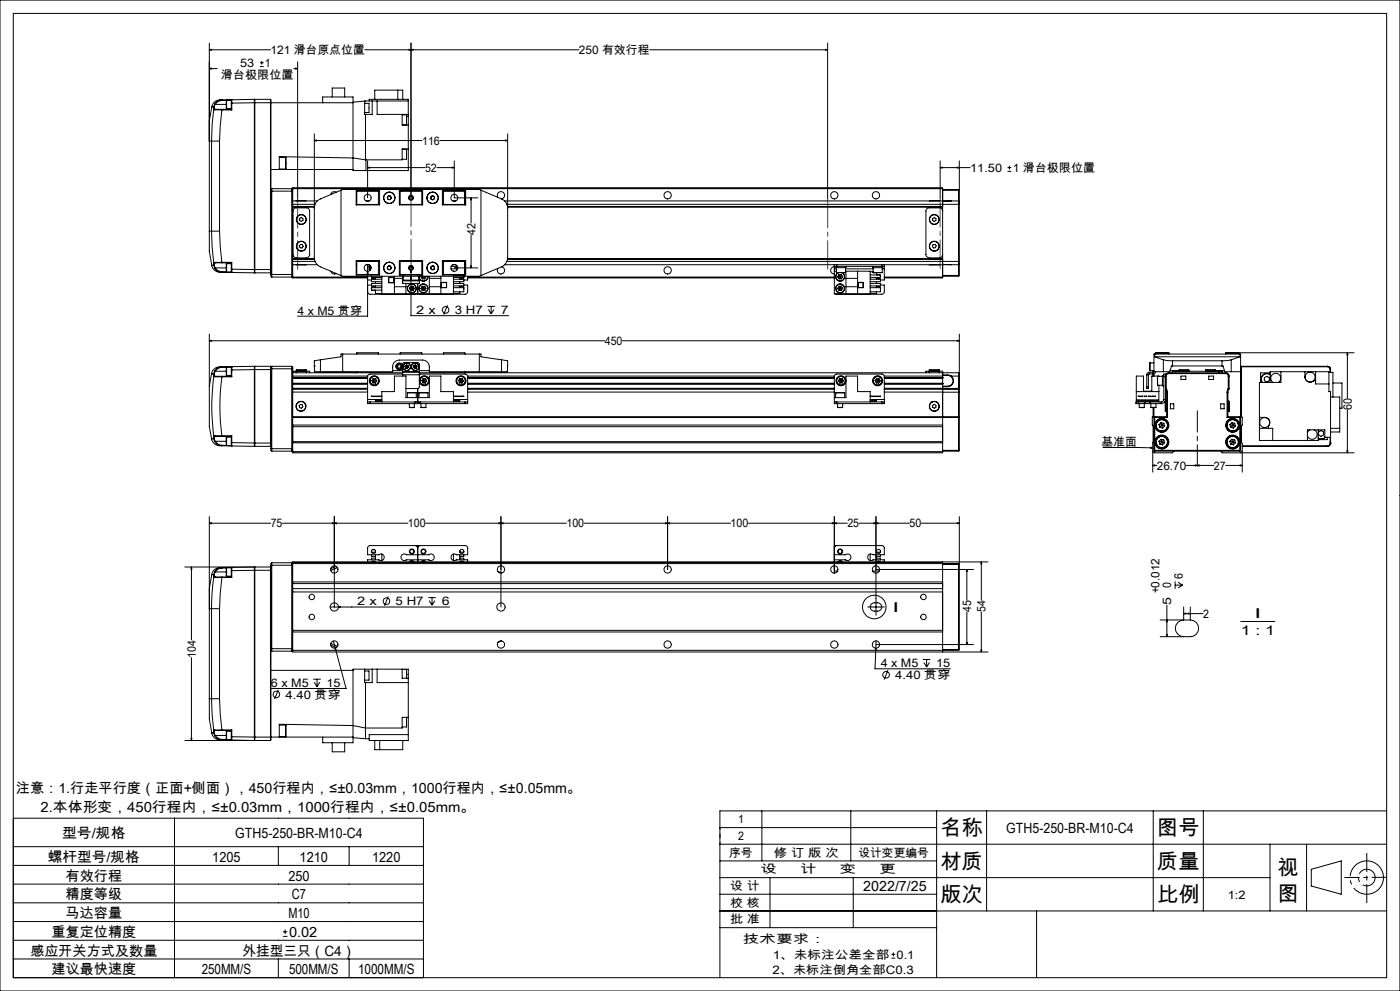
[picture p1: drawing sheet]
<svg xmlns="http://www.w3.org/2000/svg" width="420mm" height="297mm" viewBox="0 0 420 297" stroke-linecap="round" stroke-linejoin="round" font-family="sans-serif">
<g fill="none" stroke="#000" stroke-width=".3">
<path d="M0 0h420v297h-420zM4 4h412v289h-412zM62.8 14.9l.6-.1v.3zM62.8 14.9h18.4M62.8 12.9v56.4M78 19.9h1.1M78 18.8h1.1M78.5 18.2v1.2M89.3 18.6v41.2M122.7 14.8l.6 .1-.6 .2zM123.3 14.9l.6-.1v.3zM123.3 12.9v46.4"/>
<path d="M173.7 14.9h-64.3M194.9 14.9h53.4M247.7 14.8l.6 .1-.6 .2zM248.3 12.9v46.8M62.8 20.6l.6-.2v.3zM62.8 20.6h2.4M63.5 32l-.7 4.3v6h.7M63.5 32l.6 .1M64.1 32.7l-.5 4.6-.1 5M64.1 32.7l.3 .2M64.1 32.1v.6M64.3 32.6l.3 .2"/>
<path d="M64.3 32.6l-.2 .1M64.3 32.1v.5M64.3 32.1h-.2M64.4 32.9h2.2M64.4 31.2l-.3 .9M64.4 31.2l.2 .1M64.6 32.8h2M64.6 32.8l-.2 .1M64.6 31.3l-.3 .8M64.6 31.3h3.3M66.6 29.9h-.3a2.61 2.61 0 0 0-2.8 2.1M66.6 32.9l-.7 9.4"/>
<path d="M66.6 32.8v.1M66.6 29.9l-1.3 .4-.9 .9M66.6 29.9v.2M66.6 30.1l-.9 .2-1.1 1M66.6 32.9h2.9M66.6 32.8h2.8M66.6 30.1h1.3M68 30v2.5M68 30l1.4 .1M68 32.5h1.4M69.4 30.9h.1M69.4 30.1v.8"/>
<path d="M69.4 32.8l.1 .1M69.4 30.9v1.9M69.5 29.9v1M69.5 29.9l6.8-.1v1M69.5 29.9l-.1 .2M69.5 30.9v2M69.5 29.9h-2.9M76.3 30.8v50M76.3 30.8l-6.8 .1M76.3 30.8h29.6M76.4 29.8v52M76.4 29.8l-.1 .1"/>
<path d="M76.4 29.8h4.7M81.1 29.8v52M81.1 29.8l.2 51M88.1 20.6h1.2M88.7 20.4l.6 .2-.6 .1zM96.8 30.8v-1.7h9.1v22h16.6v-13.6M99.7 29.1v-2.7h3.7v2.7M109.4 31h1.3v2.7h-1.3M109.4 30.3l-3.5 .3M109.6 34.3v13.6M110.8 30.3v-.5h11.7v5.1M111.7 30.3v4h-2.3v-4"/>
<path d="M112.4 29.8v-2.8h8.4v2.8M113.1 30.3v4h9.4M119.3 27v2.8M120.6 34.4h1.4v3M120.6 34.3v3.1l1.9 .1M122 34.9h.5M122.5 34.9v2.6M122.5 30.3h-13.1M63.5 42.3h2.4M63.5 42.3v27M65.9 42.3v27M81.3 50.8h24.6"/>
<path d="M81.3 57.3h6.5M81.5 56.5v26.5M81.5 56.5h6M81.5 56.5l-.2 .3M83.8 50.7h1.9M83.8 47.2h1.9M85.7 47.2v3.5M87.5 56.5v26.5M87.5 56.5l.3 .3M87.8 56.5v-.2h195v.2M87.8 56.8v.5M87.8 56.5v.3"/>
<path d="M87.8 57.3v25M87.8 56.5h195M94.3 42.1l.6-.2v.4zM94.3 40.1v37.1a3 3 0 0 0 1.8 2.8l6.2 2.6M94.3 42.1h32.3M100.9 57.6a1.08 1.08 0 0 0-1.7 .7M102.3 57l-6.2 2.6a2.94 2.94 0 0 0-1.8 2.8M102.3 57v25.6M102.3 57l.5-.2h41l.5 .2M106.9 57.1h7v4.3h-7zM109.6 47.9l-3.7-.6-22.1-.3v3.8M109.8 47.9v3.2"/>
<path d="M110.3 50.2l.6-.1v.3zM110.3 50.2h17.2M110.3 48.2v11.1M113.5 57.3v4M113.9 57.3h-6.9v4.1M116.2 59.3l.3 .5M116.5 59.8h.6M116.5 58.8l-.3 .5M116.5 58.8h.6M117.1 58.8l.3 .5M117.4 59.3l-.3 .5M119.8 57.1h7v4.3h-7z"/>
<path d="M119.8 57.3h7M120.1 57.3v4M120.2 57.1l.1 .2M120.6 44.7h1.4v3h-1.4M122.5 44.7h-1.9v3.2h-11M126.5 57.3v4M129.3 59.1v.6M129.3 59.7l.6 .2M129.7 58.7l.5 .2M129.7 58.7l-.4 .4M130.2 58.9l.1 .6M130.3 59.5l-.4 .4"/>
<path d="M131.1 50.2h5.2M131.9 42.1h20.4M132.7 57.3h6.8v4.1M132.7 57.1h7v4.3h-7zM133 57.3v4M135.7 50.1l.6 .1-.6 .2zM136.3 48.2v11.1h7M139.4 57.3v4M141.3 59.3v7.5M141.3 59.3l.2 .6h-.3zM144.3 57l6.2 2.6a2.94 2.94 0 0 1 1.8 2.8M144.3 57v25.6"/>
<path d="M149.4 59.2a1.11 1.11 0 0 1 .4-1.7 1.11 1.11 0 0 1 1.5 .7 1.11 1.11 0 0 1-.8 1.4M151.7 41.9l.6 .2-.6 .2zM152.3 40.1l-.1 37.7-.4 1-.8 .9-6.7 2.9M282 50.2l.6-.1v.3zM282 50.2h9M282 48.2v11.3M282.8 56.5v4.7M282.8 56.8h4.7M282.8 57h4.7M287.2 50.1l.6 .1-.6 .2zM287.5 56.8l.3 .2h-.3M287.5 56.8v.2"/>
<path d="M287.5 57v3.2M287.8 48.2v12.3M302.3 51.4h1.1M302.3 50.2h1.1M302.8 49.7v1.1M62.8 69.3v6l.7 4.2M62.8 69.3h.7M63.5 69.3l.1 4.8 .5 4.8M63.5 69.3h2.4M63.5 79.5a2.6 2.6 0 0 0 3.1 2.1M64.1 78.9l.2 .1M64.1 78.9v.5"/>
<path d="M64.1 79.4l.2 .1M64.1 79.4l.3 1M64.1 79.4l-.6 .1M64.3 79.5l.3 .8M64.3 79v.5M64.4 78.6h2.2M64.4 78.6l-.3 .3M64.4 78.6l.2 .2M64.6 78.8h2M64.6 78.8l-.3 .2M65.9 69.3l.7 9.3M66.6 78.6v.2"/>
<path d="M66.6 78.6h2.9M66.6 78.8h2.8M68 79v2.5M68 79h1.4M69.4 78.8v1.9M69.5 78.6l-.1 .2M69.5 78.6v2.1M87.8 79.3h7.4M87.8 60.2h7.4M87.8 61.2h6.7M87.8 78.3h6.7M87.8 62h6.5"/>
<path d="M87.8 77.5h6.5M87.8 61.9h6.5M87.8 77.7h6.5M88.1 62.7l.6-.4h3.2a.96 .96 0 0 1 1 1v13a1.02 1.02 0 0 1-1 1h-3a1.09 1.09 0 0 1-1-1v-13zM88.8 60.2h3M88.8 79.3h3M89.9 65.5l.4-.3 .5 .2 .1 .6-.4 .4-.6-.3zM90.2 73.2l.5 .1 .2 .6-.3 .4h-.6l-.2-.6zM106.9 78.2h7v4.2h-7zM106.9 79.3h.1M106.9 60.2h.1M106.9 61.2l7 .1"/>
<path d="M106.9 78.3h.1M107 78.2v4.1h6.9M107 78.3h6.9M109.9 79.3h.8M109.9 60.2h.8M110.3 79.2v15.6h-21M110.8 79.8v.4h.5M111.1 79.8h-.8v.8h.6M111.1 79.5v.3M111.1 79.8h.1M113.5 78.3v4M116.5 79.8l-.3 .5"/>
<path d="M117.1 79.8l.3 .5M117.1 79.8h-.6M119.8 78.2h7v4.2h-7zM119.8 61.3h7M119.8 78.3h7M120.1 78.3v4M123.1 79.8h.4M123.3 79.5v15.1h29.3M126.5 78.3v4M129.4 79.9l-.2 .5M130 79.7l.4 .4M130 79.7l-.6 .2"/>
<path d="M132.7 78.2h7v4.2h-7zM132.7 78.3h6.8M133 78.3v4M135.3 79.8h1.9M135.9 79.3h.8M135.9 60.2h.8M136.8 79.8v.4h.5M139.4 78.3v4M139.5 79.8h.2M139.5 78.2v4.1h-6.8M139.5 79.3h.2M139.5 60.2h.2"/>
<path d="M139.5 78.3h.2M139.7 61.2l-7 .1M141.2 79.7h.3l-.2 .6zM141.3 70.4v9.9M150.5 79.9a1.11 1.11 0 0 1 .9 1.5 1.11 1.11 0 0 1-1.6 .6 1.11 1.11 0 0 1-.4-1.6M151.4 79.3h98.9M151.4 60.2h132.9M152.1 61.2h135.4M152.1 78.3h135.4M152.3 62h130.5M152.3 77.5h130.5M152.3 61.9h130.5"/>
<path d="M152.3 77.7h130.5M250.3 79.8h.7M250.3 79.3h.7M250.3 79.8v.8M250.3 79.9a1.09 1.09 0 0 0-1.1 1.1 1.09 1.09 0 0 0 1.1 1.1M250.3 79.3v.5M250.8 79.8v.4h3v-.4M251 79.3v.5M251 79.3h13.5M251 79.8h13.5M261.8 79.8v.4h3v-.4M264.5 79.8h.8"/>
<path d="M264.5 79.3h.8M264.5 79.3v.5M265.3 79.8v.8M265.3 79.3v.5M265.3 79.3h19M278.8 60.2h3M278.8 79.3h3M279.8 65.4l.6-.2 .4 .3-.1 .6-.5 .3-.4-.4zM279.9 73.3l.6-.1 .3 .5-.1 .5-.6 .1-.4-.4zM282.8 78.3v1h1.5M282.8 63.3a.96 .96 0 0 0-1-1h-3a1.02 1.02 0 0 0-1 1v13a1.09 1.09 0 0 0 1 1h3a1.02 1.02 0 0 0 1-1M282.8 78.3v4.7"/>
<path d="M282.8 61.2v17.1M284.3 60.3h-1.5v.9M284.3 79.3h1.1M284.3 60.2h1.1M284.3 60.2v.1M284.3 79.3h.1M285.4 60.2l-1.1 .1M285.4 79.3h2.1M285.4 60.2h2.1M287.5 60.2v1M287.5 60.2l.3 .3M287.5 61.2h.3"/>
<path d="M287.5 78.3h.3M287.5 78.3v1M287.5 61.2v17.1M287.5 79.3v3.2M287.8 60.5v.7M287.8 78.3v.8M287.8 79.1l-.3 .2M287.8 61.2v17.1M287.8 79.1v3.4M64.4 80.4a2.46 2.46 0 0 0 2.2 1.2M64.6 80.3l-.2 .1M64.6 80.3l.5 .6 1.5 .6"/>
<path d="M64.6 80.3h3.3M66.6 81.5v.1M66.6 81.6l2.9 .1M66.6 81.5h1.3M68 81.5h1.4M69.4 80.7h.1M69.4 81.5l.1 .2M69.4 80.7v.8M69.4 81.5h.1M69.5 80.7v1M69.5 80.7l6.8 .1M76.3 80.8v1l-6.8-.1"/>
<path d="M76.3 80.8h5M76.3 81.6l.1 .2M76.4 81.8h4.7M81.3 80.8v1.5M81.3 82.3v.5l.2 .2M81.3 81.6l-.2 .2M81.3 82.3h6.5M81.5 83h6M87.8 83v.3h22.5M87.8 82.3v.5M87.8 82.8v.2M87.8 83h22.5"/>
<path d="M87.8 82.8l-.3 .2M99.2 81.3a1.12 1.12 0 0 0 1.7 .7M102.3 82.6l.5 .2h41l.5-.2M110.3 87.4l.2 .5 .6 .3 13.8-.1M110.3 83.9h1.1M110.3 85.4h1.1M110.3 81.3l.2 .6h-.4zM110.9 80.2v.9M111.4 83h.1M111.4 86.2a.61 .61 0 0 1 .6-.4 .61 .61 0 0 1 .6 .4M111.4 83.1a.61 .61 0 0 0 .6 .5 .61 .61 0 0 0 .6-.5M111.4 82.3v.1"/>
<path d="M111.4 83.1v-.3v.3M111.4 86.2v.8h3.1M111.4 83.1h3.1M111.4 86.2h3.1M111.4 86.3v.3M111.5 83.3h1.1M111.7 87h.7M112.6 83.1v.6M112.6 84.4v.5M112.6 85.7v.5M112.6 87v.9h1.9M114.5 82.8v5.3h21.5v-5.3"/>
<path d="M114.5 83.7h-3.1v.7h3.1M114.5 84.9h-3.1v.8h3.1M116.2 80.3l.3 .5M116.5 80.8h.6M116.6 83.1h1.6v1.6h-1.6zM117.4 80.3l-.3 .5M118.1 83.2v1.5h-1.5M118.3 82.8v5.3M118.3 83.4h2.5M118.3 85.9h3.5M119.8 82.3h7M120.3 82.3l-.1 .1"/>
<path d="M120.8 82.8v.2M120.8 84.2v.7h5v-.7M120.8 82.3v.1M120.8 83v1.2M120.8 84.2h5M120.8 83h.1M120.9 84h.1M120.9 84h2.3M120.9 82.8v1.2M121.3 82.3v.1M121.8 84.9v3.2M122.8 80.2h1"/>
<path d="M122.8 86.4l.4 .7M122.8 86.4h1.5M123.2 85.8h.7M123.2 85.8l-.4 .6M123.2 87.1h.7M123.2 85.8l.3 .6M123.2 84h-2.3M123.2 82.8v1.2M123.2 83h.2M123.3 81l.1 .6h-.2zM123.4 84h1.3M123.4 82.8v1.2"/>
<path d="M123.5 86.4l-.3 .7M123.5 86.4l.4 .7M123.9 85.8l.4 .6M123.9 85.8l-.4 .6M124.3 86.4l-.4 .7M124.7 84h1M125.3 82.3v.1M125.3 84.9v3.2M125.7 84h-1M125.7 82.8v1.2M125.7 83h.1M125.8 82.8v.2"/>
<path d="M125.8 82.3h.1M125.8 83v1.2M126.3 82.9l.4 .7M126.3 82.9h1.5M126.3 86.4h1.5M126.3 86.4l.4 .7M126.4 82.8l-.1 .1M126.6 82.4h.1M126.6 85.8h.8M126.6 85.8l-.3 .6M126.6 85.8l.4 .6M126.7 83.6h.7"/>
<path d="M126.7 87.1h.7M127 82.8v.1M127 82.9l-.3 .7M127 82.9l.4 .7M127 86.4l-.3 .7M127 86.4l.4 .7M127.1 82.8l-.1 .1M127.4 85.8l.4 .6M127.4 85.8l-.4 .6M127.7 82.8l.1 .1M127.8 82.9l-.4 .7M127.8 86.4l-.4 .7"/>
<path d="M128.3 82.8a1.3 1.3 0 0 1-1 1.4 1.3 1.3 0 0 1-1.5-.9M128.4 82.8a1.34 1.34 0 0 1-1 1.5 1.34 1.34 0 0 1-1.6-.9M128.8 82.8v5.3M128.8 83.4h3.5M128.8 85.9h3.5M129.2 80.4l.4 .4M130.2 80.7l-.6 .1M130.4 80.1l-.2 .6M132.3 82.8v5.3M132.4 84.6h1.6v1.6h-1.6zM133.9 84.7h-1.5v1.5h1.5M134.2 91.5l-1.1 2.8"/>
<path d="M135.3 80.6h1.6M136 81.3h.1M136 82.3v.1M136 83.7h3.1v.7h-3.1M136 84.9h3.1v.8h-3.1M136 83.1h3.1M136 86.2h3.1M136.3 80.3h7M136.9 80.2v.9M137.9 82.3v.1M137.9 83.1v.6M137.9 84.4v.5"/>
<path d="M137.9 85.7v.5M137.9 87.5v.4h-1.9M138 83.1a.61 .61 0 0 0 .6 .5 .61 .61 0 0 0 .5-.5M138 86.2a.61 .61 0 0 1 .6-.4 .61 .61 0 0 1 .5 .4M138 83.3h1.1M138.2 82.4h.7M139.1 82.4h.1M139.1 83.1v-.3v.3M139.1 86.3v.3M139.1 85.4h1.2l-.1 2.3-.7 .5-13.8-.1M139.1 86.2v1.3h-3.1M139.1 83h.1"/>
<path d="M139.5 80.2h.2M139.5 81.7h.1M139.6 81.7h-.1M139.6 80.2v1.5M139.6 80.6h.1M140.3 82.8v1.1h-1.2M140.3 83.3h110M140.3 83h110M146.2 91.8h2.3M146.5 92.7l.9 1.4M147.4 91.8v2.3M148.2 92.7l-.8 1.4"/>
<path d="M250.3 80.6v7.5h10.8v-6.8h-7.5M250.3 81.3h.6M250.3 80.6h.6M250.9 81.7h2.7M250.9 80.2v1.5M251.3 82.9h1.5M251.3 86.5l.4 .6M251.3 82.9l.4 .7M251.4 81.7a1.35 1.35 0 0 0-.4 2.1 1.35 1.35 0 0 0 2.1 0 1.35 1.35 0 0 0-.4-2.1M251.5 81.7a1.31 1.31 0 0 0-.5 2 1.31 1.31 0 0 0 2.1 0 1.31 1.31 0 0 0-.5-2M251.6 85.8l-.3 .7M251.6 85.8l.4 .6"/>
<path d="M251.7 83.6h.7M251.7 82.3l-.4 .6M251.7 82.3l.3 .6M252 86.4l-.3 .7M252 86.4l.4 .7M252 82.9l-.3 .7M252 82.9l.4 .7M252.4 85.8h-.8M252.4 85.8l.4 .6M252.4 85.8l-.4 .6M252.4 82.3h-.7M252.4 82.3l.4 .6"/>
<path d="M252.4 82.3l-.4 .6M252.4 87.1h-.7M252.8 86.4l-.4 .7M252.8 86.4l-1.5 .1M252.8 82.9l-.4 .7M253.6 80.2v1.5M253.6 80.6h8.3M253.8 81.3v6.8M253.8 83.4h3.5M253.8 85.9h3.5M257.3 81.3v6.8M257.4 84.6h1.6v1.6h-1.6z"/>
<path d="M257.4 84.7h1.5M257.4 86.2h1.5M261.1 82.4h3v.7M261.1 83.7h3v.7h-3M261.1 84.9h3v.8h-3M261.1 83.1h3M261.1 86.2h3M261.1 81.4h.8M261.9 81.7h.1M261.9 81.7h2.8M261.9 80.2v1.5M262 81.7h.1"/>
<path d="M262.9 85.7l.1 .5a.61 .61 0 0 1 .5-.4 .61 .61 0 0 1 .6 .4M262.9 81.7v.7M262.9 84.4v.5M262.9 87.5v.4h-1.8M263 83.3h1.1M263.2 82.4h.7M264.1 83.1a.61 .61 0 0 1-.6 .5 .61 .61 0 0 1-.5-.5l-.1 .6M264.1 82.8v.3M264.1 86.3v.3M264.1 85.4h1.2v2.2l-.3 .4-.5 .2-13.9-.1M264.1 86.2v1.3h-3M264.1 83h.1"/>
<path d="M264.7 81.7h-2.7M264.7 80.2v1.5M264.7 80.6h.6M265.3 80.6v3.3h-1.2M265.3 83h17.5M282.8 83v.3h-17.5M282.8 82.8h4.7M282.8 82.5h4.7M287.5 82.5h.3M287.5 82.5v.3M287.8 82.5l-.3 .3M62.8 115.8v12l.7 3.7"/>
<path d="M62.8 102.1l.6-.1v.3zM62.8 100.1v15.7M62.8 102.1h118.6M63.5 112h.1M63.5 112l.6 .1M63.5 112l-.7 3.8M64.1 112.7a69.4 69.4 0 0 0 0 18.2M64.1 112.7l.3 .2M64.1 112.1v.6M64.3 112.5l.3 .3M64.3 112.5l-.2 .2M64.3 112.1v.4"/>
<path d="M64.3 112.1h-.2M64.4 112.9h2.2M64.4 111.2l-.3 .9M64.4 111.2l.2 .1M64.6 112.8h2M64.6 112.8l-.2 .1M64.6 111.3l-.3 .8M64.6 111.3h3.3M65.9 110a2.53 2.53 0 0 0-2.4 2M65.9 110h.7M66.6 112.9a65.7 65.7 0 0 0 0 17.7M66.6 112.8v.1"/>
<path d="M66.6 110a2.36 2.36 0 0 0-2.2 1.2M66.6 110v.1M66.6 110.1l-.9 .1-1.1 1.1M66.6 112.9h2.9M66.6 112.8h2.8M67.9 110.1l.1 2.4M67.9 110.1h-1.3M68 110l-.1 .1M68 110v2.5M68 110h1.4M68 112.5h1.4M69.4 110.9h.1"/>
<path d="M69.4 112.8l.1 .1M69.4 110v.9M69.4 110.9v1.9M69.4 110h.1M69.5 109.9l6.8-.1v1M69.5 109.9v1M69.5 109.9l-.1 .1M69.5 110.9v2M69.5 109.9l-2.9 .1M76.3 110.8l-6.8 .1M76.3 110.8v22M76.3 110.8h5"/>
<path d="M76.4 109.8v24M76.4 109.8h4.7M76.4 109.8l-.1 .1M81.1 109.8v24M81.1 109.8l.2 .2M81.3 110v.5M81.3 110.5h6.5M81.3 110.5v24M81.5 109.8v25.4M81.5 109.8h6M81.5 109.8l-.2 .2M87.5 109.8v25.4"/>
<path d="M87.5 109.8l.3 .2v.5M87.8 112.7h22.5M87.8 111.7h33M87.8 116.4h22.5M87.8 117.5h22.5M87.8 110.5v14.4M87.8 113.2h22.5M87.8 115h22.5M87.8 113.4h22.5M87.8 114.9h22.5M87.8 113.1h22.5M87.8 115.1h22.5"/>
<path d="M87.8 116.7h22.5M87.9 111.7v-.4h5v.4M88.9 110.9h3M88.9 110.9v.8M89 111.3h2.8M91.9 110.9v.8M94.3 109.7l.1 1.7h1.7M94.3 109.7h.1M96.1 111.4h21.7a3.2 3.2 0 0 1 .6-2.9l1.4-.6h7a2.05 2.05 0 0 1 2 2v1.5h21.7M96.1 107.8l-1.8 .3v1.6M96.1 107.8l6.2-.9v-.8h42v.8l6.2 .9M96.1 107.8v3.6"/>
<path d="M96.8 111.7h9.1M102.8 106.1v5.3M107 106.1v-.4h6.5v.4M107 111.7h-.6M107 111.4v.3M110.3 119.7v.8M110.3 119.7h4.2M111.5 114l.4 .8M111.5 114l1.5 .2M111.9 114.8h.7M112 113.4l.7 .1M112 113.4l-.5 .6"/>
<path d="M112 113.4l.6 1.4M112.7 113.5l.3 .7M112.7 113.5l-.8 1.3M113 114.2l-.4 .6M114.5 119.8h-1.9v.4h1.9M114.5 118.7h-3.1l3.1 .1M117.8 111.1h3M120.1 106.1v-.4h6.4v.4M120.8 111.6v.7M120.8 111.3v.3M120.8 111.3v-2.2l.4-.4 4.4 .1 .2 .4v2.1M120.8 112.1l-10.2 .2-.3 .6v6.8"/>
<path d="M120.8 111.6h5M120.8 112.3h5M120.8 112.3v.4M120.8 111.3h5M121.5 109.7l.1 .6M121.5 109.7l.5 .2M121.6 110.3l.5 .2M121.8 116.4h3.5M121.9 109.4l-.4 .3M121.9 109.4l.6 .1M121.9 109.4l.2 1.1M122 109.9l.6 .2"/>
<path d="M122 109.9l-.4 .4M122.2 117.7h2.7M122.2 117.7v1.5M122.5 109.5l.1 .6M122.5 109.5l-.5 .4M122.6 110.1l-.5 .4M124 110.1l.4 .4M124.1 109.5l-.1 .6M124.1 109.5l.4 .4M124.5 109.9l-.5 .2M124.5 109.9l.5 .4M124.6 109.4l.5 .3"/>
<path d="M124.6 109.4l-.5 .1M124.6 109.4l-.2 1.1M124.9 117.7v1.5M125 110.3l-.6 .2M125.1 109.7l-.1 .6M125.1 109.7l-.6 .2M125.3 116.4v4.6M125.7 117.7h2.7M125.7 117.7v1.5M125.8 111.6v.7M125.8 112.3v3.7l-.5 .4M125.8 111.3v.3"/>
<path d="M125.8 112.2h14l.5 .7v6.8M125.8 111.7h161.7M125.8 111.1h3M126.5 114l.4 .8M126.5 114l1.5 .2M126.9 114.8h.7M127 113.4l.7 .1M127 113.4l-.5 .6M127 113.4l.6 1.4M127.7 113.5l.3 .7M127.7 113.5l-.8 1.3M128 114.2l-.4 .6"/>
<path d="M128.4 117.7v1.5M133 106.1v-.4h6.4l.1 .4M136 119.8h1.9v.4h-1.9M136 118.7h3.1l-3.1 .1M136 119.7h4.3M137.5 114l.4 .8M137.5 114l1.5 .2M137.9 114.8h.7M138 113.4l.7 .1M138 113.4l-.5 .6M138 113.4l.6 1.4M138.7 113.5l.3 .7"/>
<path d="M138.7 113.5l-.8 1.3M139 114.2l-.4 .6M139.5 111.4v.3M140.3 112.7h110M140.3 119.7v.8M140.3 116.4h110M140.3 117.5h110M140.3 113.2h110M140.3 115h110M140.3 113.4h110M140.3 114.9h110M140.3 113.1h110"/>
<path d="M140.3 115.1h110M140.3 116.7h110M143.8 106.1v5.3M150.5 107.8l1.8 .3-.1 3.3h-1.7M150.5 107.8v3.6M186.7 102.1h101.1M250.3 119.2h3.5v-6.5h3.5v4.7h3.8v3.1M250.7 117.7h2.7M250.7 117.7h.1M250.7 117.7v1.5M251.5 114.2l.5 .6M251.9 113.5l-.4 .7"/>
<path d="M251.9 113.5l.4 .6M252.3 114.1l-.3 .7M252.3 114.1l.4 .7M252.6 113.4l-.7 .1M252.6 113.4l.4 .7M252.6 113.4l-.3 .7M252.7 114.8h-.7M253 114.1l-.3 .7M253 114.1l-1.5 .1M253.4 117.7v1.5M261.1 119.8h1.8v.4h-1.8M261.1 118.7h3l-3 .1"/>
<path d="M261.1 119.7h4.2M262.5 114.1l.4 .7M262.5 114.1l1.6 .1M262.9 114.8h.7M262.9 113.4l.8 .1M262.9 113.4l-.4 .7M262.9 113.4l.7 1.4M263.7 113.5l.4 .7M263.7 113.5l-.8 1.3M264.1 114.2l-.5 .6M265.3 119.7v-7l-.3-.4-14-.2-.4 .2-.3 .4v8.3h.7M265.3 119.7v.8"/>
<path d="M265.3 112.7h17.5M265.3 116.4h22.2M265.3 117.5h22.2M265.3 113.2h17.5M265.3 115h17.5M265.3 113.4h17.5M265.3 114.9h17.5M265.3 113.1h17.5M265.3 115.1h17.5M265.3 116.7h17.5M277.8 111.7v-.4h5v.4M278.8 110.9h3"/>
<path d="M278.8 110.9v.8M278.9 111.3h2.8M281.8 110.9v.8M282.8 111.7v.7h1.5M282.8 116.4v.3M282.8 116.7v.8M282.8 117.5v18.2h-195v-10.6M282.8 111.7v1M282.8 113.1v.1M282.8 115v.1M282.8 113.2h.1M282.8 115h.1"/>
<path d="M282.8 112.5h1.5M282.8 112.7v.4M282.8 113.2v1.8M282.8 115.1v1.3M282.8 116.7h4.7M282.8 115.9h1.5M282.8 115.7h1.5M284.3 112.4l1.1 .3M284.3 112.5a1.62 1.62 0 0 1 1.6 1.6 1.62 1.62 0 0 1-1.6 1.6M284.3 112.4v.1M284.3 115.7v.2M285.4 112.7a1.79 1.79 0 0 1 .6 2 1.79 1.79 0 0 1-1.7 1.2"/>
<path d="M285.4 112.7h2.1M287.2 102l.6 .1-.6 .2zM287.5 111.7v1M287.5 111.7l.3 .2v.8h-.3M287.5 116.4v.3M287.5 116.4h.3M287.5 116.7v.8M287.5 117.5h.3M287.5 112.7v3.7M287.5 117.5v7.4M287.8 116.6l-.3 .1M287.8 116.4v.2"/>
<path d="M287.8 116.6v.9M287.8 117.5v17.5M287.8 100.1v16.3M340.9 117.4h6.8M341 119.8h6.5v.4h-6.5zM341.5 118.7l1.3 .1zM343.3 118.7l.7 .1zM344 116v.4h.5v-.4M344 112.3h.5M344 116h.5M344 112.3v3.7M344.5 118.7l.8 .1z"/>
<path d="M344.5 112.3v3.7M344.8 112.1l-.3 .2M344.8 111.6l-.6 .2-.2 .5M344.8 111.6v.5M344.9 108.8l.1 2.3M344.9 108.8h.1M345 108.8h-.1M345 108.8v2.3M345 111.1h1.2M345 108.8h1.2M345.8 118.7l.8 .1zM345.9 111.1v1.6"/>
<path d="M346.2 111.3l-.3 .3h-1.1M346.2 112v.7M346.4 106.9h25.6M346.4 106.9l2.6 .9M346.4 106.1v.8M346.7 111.4l-.5 .6-1.4 .1M346.7 106.1v-.4h4v.4M346.7 105.9h4M347.3 112.8h.1M347.2 115.4h.1M347.2 112.8v2.6M347.3 112.8h1.4"/>
<path d="M347.3 115.5h1.4M347.7 112.8l-2.2-.1v4.5h-2.5v-4.5h-2.1v7.8M347.7 115.5v5M349 107.8l2.8 .3M349 111.4h-2.8v-5.3h26v18.8M349 107.8v3.6M349.1 112.6h-.4v3h.4M349.1 119.7l-.2 .6-.5 .2M349.1 119.7h.5M349.1 112.9h.5M349.1 112.9v6.8M349.6 112.7v-.6h-.5v.8"/>
<path d="M349.6 119.7a1.26 1.26 0 0 1-1.2 1.3M349.6 112.7h.3M349.6 112.7v7M349.7 116.7l.3 .8M349.9 116.4h-.3l.1 .3M349.9 116.4v.2M349.9 112.7v3.7M349.9 116.6l-.2 .1M349.9 116.6l.3 .9M350 117.5h.2M350 117.5v7.4M350.2 117.5v7.6"/>
<path d="M350.6 111.7v.3M350.6 111.7a.96 .96 0 0 0-1 1M350.6 112l-.5 .2-.2 .5M350.6 111.7h17.1M350.6 112h17.1M351 111.1h2.7M351.8 109.7h-.4l-.5 1.7h-1.9M351.8 108.1h14.8M351.8 109.7h14.8M351.8 108.1v1.6M352.7 111.3h-1v.4M352.7 111.3h13"/>
<path d="M352.7 111.3v.4M353.7 110.9h3M353.7 111.2l.1 .1M353.7 111.2h3M353.7 110.9v.3M354.3 112.7h1.4v1h-1.4zM356.7 111.2l-.1 .1M356.7 110.9v.3M361.7 110.9h3M361.7 111.2v.1M361.7 111.2h3M361.7 110.9v.3"/>
<path d="M362.6 112.7h1.5v1h-1.5zM364.7 111.2l-.1 .1M364.7 111.1h2.6M364.7 110.9v.3M365.7 111.3h1v.4M365.7 111.3v.4M366.6 109.7h.3l.5 1.7h2M366.6 108.1v1.6M367.7 105.9h4M367.7 111.7v.3M367.7 111.7a.96 .96 0 0 1 1 1M367.7 112l.6 .2 .2 .5"/>
<path d="M368.1 117.5h.3M368.1 117.5v7.6M368.4 117.5v7.4M368.4 116.6l-.3 .9M368.4 116.6l.3 .1M368.5 116.4l-.1 .2M368.5 116.4h.2M368.5 112.7h.2M368.5 112.7v3.7M368.7 116.7l-.3 .8M368.7 116.4v.3M368.7 112.7v3.7"/>
<path d="M369.4 107.8l-2.8 .3M369.4 111.4h2.8M369.4 107.8v3.6M371.7 105.7v.4M372 106.9l-2.6 .9M372 106.1v.8M372.2 109.8h26M372.2 110.5h.2M372.4 110.5v14.4M379.3 113.2l.7-.4 .8 .4v.9l-.8 .4-.7-.4zM381 112.2a1.74 1.74 0 0 0-2.2 .2 1.74 1.74 0 0 0-.2 2.2M381 112.3a1.65 1.65 0 0 0-2.1 .2 1.65 1.65 0 0 0-.2 2.1"/>
<path d="M381 114.6v-3.2h17.7v6h.5v15.4M381 111.8h-2.8v2.8M381.9 114.6a1.5 1.5 0 0 1-.3-2.2 1.5 1.5 0 0 1 2.2 0 1.5 1.5 0 0 1-.3 2.2M384.3 111.4v3.2h-6.5v17.4h17.7v-3.2M391.5 111.4v1.6a1.56 1.56 0 0 0 .9 1.4 1.56 1.56 0 0 0 1.7-.3h.6M394.7 111.4v3.7h4M398.2 109.8a.96 .96 0 0 1 1 1M398.2 109.9a.84 .84 0 0 1 .8 .9M398.2 109.9l-26 .1 .2 .5M398.2 109.8v.1M398.7 111.6h1.2v7.4M399 110.8h.2"/>
<path d="M399 110.8v.8M399.2 110.8v.8M399.2 119h2.7v10.5h-2.7M399.9 114.8h2.7v7.5h-.7M404.2 105.7v13.7M404.2 105.7l.2 .6h-.3zM406.2 105.7h-38.5v.4M63.5 131.5a2.52 2.52 0 0 0 2.4 2.1M63.5 131.5h.1M64.1 130.9l.2 .1M64.1 130.9v.5M64.1 131.4l.2 .1"/>
<path d="M64.1 131.4l.3 1M64.1 131.4l-.6 .1M64.3 131.5l.3 .8M64.3 131v.5M64.4 130.6h2.2M64.4 130.6l-.3 .3M64.4 130.6l.2 .2M64.4 132.4a2.46 2.46 0 0 0 2.2 1.2M64.6 130.8h2M64.6 130.8l-.3 .2M64.6 132.3l-.2 .1M64.6 132.3l1.2 1 .8 .2"/>
<path d="M64.6 132.3h3.3M65.9 133.6h.7M66.6 130.6v.2M66.6 133.5v.1M66.6 130.6h2.9M66.6 130.8h2.8M66.6 133.6l2.9 .1M66.6 133.5h1.3M68 131v2.5M68 131h1.4M68 133.5h1.4M69.4 132.6h.1"/>
<path d="M69.4 132.6v.9M69.4 133.5l.1 .2M69.4 130.8v1.8M69.4 133.5h.1M69.5 132.6v1.1M69.5 130.6l-.1 .2M69.5 130.6v2M69.5 132.6l6.8 .2M76.3 132.8v1l-6.8-.1M76.3 132.8h5M76.3 133.6l.1 .2M76.4 133.8h4.7"/>
<path d="M81.3 134.5v.5l.2 .2M81.3 133.6l-.2 .2M81.3 134.5h6.5M81.5 135.2h6M87.8 124.9v.2M87.8 125.1h199.7M87.8 124.9h199.7M87.8 127.4h195M87.8 127.9h195M87.8 132.7h195M87.8 135.4h195M87.8 132.4h195"/>
<path d="M87.8 135l-.3 .2M89.7 121.6l.4-.4 .6 .2 .1 .5-.4 .4-.5-.1zM110.3 120.5h.8M110.3 120.5v.5h.8M111.1 120.5h13.4M111.1 121h13.4M111.1 120.5v.5M114.5 120.5v-3.1h3.8v-4.7h3.5v6.5h7v-6.5h3.5v4.7h3.7v3.1M122.8 122.1h1.5M122.8 121v1.1M124.3 121v1.1M124.5 120.5h1.5"/>
<path d="M124.5 121h.8M124.5 120.5v.5M125.3 121h.7M126 120.5h13.5M126 120.5v.5M126 121h13.5M126.3 122.1h1.5M126.3 121v1.1M127.8 121v1.1M139.5 120.5h.8M139.5 120.5v.5M140.3 120.5v.5h-.8"/>
<path d="M250.3 120.5h.7M251 120.5h13.5M251 121h13.5M251 120.5v.5M251.3 122.1h1.5M251.3 121v1.1M252.8 121v1.1M264.5 120.5h.8M264.5 120.5v.5M265.3 120.5v.5h-.8M279.8 121.5l.5-.3 .5 .3v.6l-.5 .2-.5-.2zM282.8 135h4.7"/>
<path d="M282.8 135.2h4.7M287.5 124.9l.3 .2h-.3M287.5 135h.3M287.5 124.9v.2M287.5 135v.2M287.5 125.1v9.9M287.8 135l-.3 .2M330.9 134.1l14.9 .1M341.5 120.5h-.7v.5h.7M341.5 120.5h6.9M341.5 121h2M341.5 120.5v.5"/>
<path d="M341.8 122.1h1.5M341.8 121v1.1M343.3 121v1.1M343.5 121h1.5M343.5 120.5v.5M345 121h3.4M345 120.5v.5M345.2 134.1l.6 .1-.6 .2zM345.3 122.1h1.5M345.3 121v1.1M345.8 139.5l.6-.2v.4zM345.8 139.5h1.3"/>
<path d="M345.9 124.9l-.2 .1v2.4l.5 .5M345.9 124.9h4.1M345.9 122.2v2.7M345.9 127.6v5M346.2 135l.2 .2M346.2 135h.2M346.2 125.1h.2M346.2 125.1l.1-.2 .1 .2M346.2 132.4l-.4 .3v8.8M346.2 122.2v2.7M346.2 125.1v9.9M346.4 135v.2"/>
<path d="M346.4 125.1h3.8M346.4 135h25.5M346.4 135.2h25.5M346.4 125.1v9.9M346.8 121v1.1M347.7 132.3l.2 .8M347.7 132.3l1.7 .4M347.7 127.2l.2 .9M347.7 127.2l1.7 .5M347.9 133.1l.9 .2M347.9 128.1l.9 .2M348.3 131.7l.8 .2"/>
<path d="M348.3 131.7l-.6 .6M348.3 131.7l.2 .8M348.3 126.6l.8 .3M348.3 126.6l-.6 .6M348.3 126.6l.2 .9M348.4 120.5v.5M348.5 132.5l-.6 .6M348.5 132.5l.3 .8M348.5 127.5l.3 .8M348.5 127.5l-.6 .6M349.1 131.9l.3 .8M349.1 131.9l-.6 .6"/>
<path d="M349.1 126.9l.3 .8M349.1 126.9l-.6 .6M349.4 132.7l-.6 .6M349.4 127.7l-.6 .6M349.6 120.3v3M349.6 120.3h.3M349.6 123.3h.3M349.9 120.3h.1M349.9 120.3v3M350 123.2l-.1 .1M350 124.9l.2 .2M351.1 121h1v1.5h-1z"/>
<path d="M352.2 135.2l-.5 .5h-5.5l-.4-.3M355.9 139.5h8.3M358.6 139.3l.6 .2-.6 .2zM359.2 139.5l.6-.2v.4zM366.2 135.2l.5 .5h39.5M366.2 121h1v1.5h-1zM367.7 139.5h5M368.1 125.1h3.8M368.4 123.2v.1M368.4 124.9l-.3 .2M368.4 124.9h4M368.4 120.3h.1"/>
<path d="M368.4 120.3v2.9M368.4 120.3h.3M368.4 123.3h.3M368.7 120.3v3M369 127.2l.2 .9M369 127.2l.8 .3M369 132.3l.2 .8M369 132.3l.8 .2M369.2 128.1l.8 .2M369.2 133.1l.8 .2M369.6 126.6l.8 .3M369.6 126.6l-.6 .6"/>
<path d="M369.6 126.6l.2 .9M369.6 131.7l.8 .2M369.6 131.7l-.6 .6M369.6 131.7l.2 .8M369.8 127.5l.2 .8M369.8 127.5l.8 .2M369.8 132.5l.2 .8M369.8 132.5l.8 .2M370.4 126.9l.2 .8M370.4 126.9l-1.2 1.2M370.4 131.9l.2 .8M370.4 131.9l-1.2 1.2"/>
<path d="M370.6 127.7l-.6 .6M370.6 132.7l-.6 .6M371.9 135v.2M371.9 135h.3M371.9 125.1h.3M371.9 125.1v-.2l.3 .2M371.9 125.1v9.9M372.1 139.3l.6 .2-.6 .2zM372.2 135l-.3 .2M372.2 132.4l.5 .5v8.6M372.2 125.1v9.9M372.4 124.9l.3 .1v2.4l-.5 .5"/>
<path d="M372.4 127.6v5M372.7 133.8h25.5M372.7 133.6h25.5M372.7 135.2l-.5 .5M377.8 125.1h1.6M377.8 128.4h4v3.6M379.4 125.1a1.55 1.55 0 0 1 1.4 .9 1.55 1.55 0 0 1-.3 1.7v.7M393 128.8l-.8 .9M394.3 128.8a1.5 1.5 0 0 1 .3 2.5 1.5 1.5 0 0 1-2.4-.6M395.6 129.5l.7-.5 .8 .5v.8l-.8 .5-.7-.5zM397.5 131.1a1.64 1.64 0 0 1-2 .2M397.6 131.1a1.69 1.69 0 0 1-2.1 .3"/>
<path d="M398.2 133.8h.1M398.2 131.1v.7h-2.7M398.2 133.6v.2M399 132.8a.84 .84 0 0 1-.8 .8M399 132.8h.2M399 131.1v1.7M399.2 132.8a.96 .96 0 0 1-1 1M399.2 132.8h.1M399.2 131.1h-1.8v-2.3h-5.2v3.2M399.2 128.4h2.7M404.1 135.1h.3l-.2 .6zM404.2 122.9v12.8"/>
<path d="M62.8 156.8l.6-.1v.3zM62.8 154.8v54.6M62.8 156.8h18.4M84.7 156.8h37.7M99.7 156.7l.6 .1-.6 .2zM100.3 156.8l.6-.1v.3zM100.3 154.8v27.1M149.7 156.7l.6 .1-.6 .2zM150.3 156.8l.6-.1v.3zM150.3 154.8v27.1M169.9 156.8h-42.2M199.7 156.7l.6 .1-.6 .2z"/>
<path d="M200.3 156.8l.6-.1v.3zM200.3 154.8v15.9M219.2 156.8h-44M224.5 156.8h29.7M249.7 156.7l.6 .1-.6 .2zM250.3 154.8v16.3M250.3 156.8l.6-.1v.3zM257.7 156.8h15.1M262.2 156.7l.6 .1-.6 .2zM262.8 156.8l.6-.1v.3zM262.8 154.8v24.6M276.4 156.8h11.4"/>
<path d="M287.2 156.7l.6 .1-.6 .2zM287.8 154.8v39.9M57.4 169.9v21.9M57.4 169.9l.2 .6h-.3zM63.5 172.2l-.7 4.2v6h.7M63.5 172.2l.6 .1M64.1 172.8l-.5 4.6-.1 5M64.1 172.8l.3 .2M64.1 172.3v.5M64.3 172.7l-.2 .1M64.3 172.7l.3 .2M64.3 172.2v.5"/>
<path d="M64.3 172.2l-.2 .1M64.4 173l2.2 .1M64.4 171.3l-.3 1M64.4 171.3l.2 .1M64.6 172.9h2M64.6 172.9l-.2 .1M64.6 171.4l-.3 .8M64.6 171.4h3.3M66.6 170.1h-.3a2.51 2.51 0 0 0-2.8 2.1M66.6 173.1l-.7 9.3M66.6 172.9v.2M66.6 170.1l-1.3 .4-.9 .8"/>
<path d="M66.6 170.1v.1M66.6 170.2l-.9 .2-1.1 1M66.6 173.1h2.9M66.6 172.9h2.8M67.9 170.2h-1.3M68 170.2v2.5M68 170.2h1.4M68 172.7h1.4M69.4 172.9l.1 .2M69.4 171h.1M69.4 170.2v.8M69.4 171v1.9"/>
<path d="M69.4 170.2h.1M69.5 170v1M69.5 170l6.8-.1v1M69.5 170l-.1 .2M69.5 171v2.1M69.5 170l-2.9 .1M76.3 170.1l.1-.2v52l-.1-.1M76.3 170.9v50M76.3 170.9l-6.8 .1M76.3 170.9h5M81.1 169.9v52M81.1 169.9h-25.6"/>
<path d="M81.1 169.9l.2 .2M81.3 169.4v25M81.3 169.4h6.5M81.5 168.7v26.5M81.5 168.7l-.2 .2v.5M81.5 168.7h6M87.5 168.7v26.5M87.5 168.7l.3 .2h199.7M87.8 177.3v.1M87.8 174.4h195M87.8 174.9h195M87.8 168.6h195"/>
<path d="M87.8 177.4h195M100.9 169.7l-1.7 .7M101.2 170.1l-2 .9M110.3 168.4v-.6h3.2a1.04 1.04 0 0 0 1.5-.1 1.04 1.04 0 0 0 0-1.4 1.04 1.04 0 0 0-1.5 0h-3.2v-2.1l.2-.5 .6-.2h13.4l.6 .2 .2 .5 .2-.5 .5-.2h13.5l.6 .2 .2 .5v2.1h-3.2a1.04 1.04 0 0 0-1.5 0 1.04 1.04 0 0 0 0 1.4 1.04 1.04 0 0 0 1.5 .1h3.2v.6M111.4 165.1v.3l1.2 .1M111.4 166.3v.5h1.2M111.5 168.4l.5-.3 .6 .3M111.7 164.7h.7M112.6 165.1v.3M112.6 166.3v1.5M112.6 167.3h-1.2v.5M114.5 166v2"/>
<path d="M116.5 178.7l-1.1 2.9M120.8 166.2l7.8 .1a1.04 1.04 0 0 1 1.4 0 1.04 1.04 0 0 1 0 1.4 1.04 1.04 0 0 1-1.4 .1h-6.6a1.01 1.01 0 0 1-1.5-.2 1.01 1.01 0 0 1 .3-1.4zM122.9 168.4l.6-.4 .7 .4M123 168.4l.5-.2 .5 .2M124.9 163.6h.8M125.3 163.6v4.8M126.4 168.4l.6-.4 .7 .4M126.5 168.4l.5-.2 .5 .2M128.5 179.1h2.2M129.6 179.1v2.3M136 166v2M137.9 165.1v.3"/>
<path d="M137.9 166.3v1.5M137.9 167.3h1.2v.5M138 168.4l.5-.3 .6 .3M139.1 165.1v.3l-1.1 .1M139.1 166.3v.5h-1.2M149.4 171.3l1.1 .4M250.3 171.1v.7M250.3 166.3h3.2a1.04 1.04 0 0 1 1.5 0 1.04 1.04 0 0 1 0 1.4 1.04 1.04 0 0 1-1.5 .1h-3.2M250.3 164.2l.2-.5 .5-.2h13.5l.6 .2 .2 .4v2.2h-3.3a1.04 1.04 0 0 0-1.4 0 1.04 1.04 0 0 0 0 1.4 1.04 1.04 0 0 0 1.4 .1h3.3v.6M250.3 163.6h.3M250.3 171.1h1M251.4 168.4l.7-.4 .6 .4"/>
<path d="M251.6 168.4l.5-.2 .4 .2M261.1 166v2M261.8 171.1h2M262.8 170.7h29.3M262.9 165.1v.3l1.2 .1v-.4M262.9 166.3v1.5M262.9 167.3h1.2v.5M263 168.4l.5-.3 .6 .3M264.1 166.3v.5h-1.2M282.8 176.4l-195 .1M282.8 168.4v27M282.8 169.2h4.7"/>
<path d="M287.5 168.9l.3 .2-.3 .1M287.5 168.9v.3M287.5 169.2v25.5M290.1 170.7v9.2M290.1 170.7l.1 .6h-.3zM294.4 168.4l.1 .6h-.2zM294.4 168.4v11.5M296.4 168.4h-208.6v27h208.6M352.5 174.2v2.3M352.5 175.4h2.3M353.4 174.5l1.4 .9M354.8 175.4l-1.4 .8"/>
<path d="M57.4 197.1v24.8M63.5 182.4h2.4M63.5 182.4v27M65.9 182.4v27M81.3 194.9l-.2 27M81.3 194.4v.5M81.3 194.4h6.5M81.3 194.9l.2 .3M81.5 195.2h6M87.8 189.4h195M87.8 188.9h195M99 181.9h35.9"/>
<path d="M99.2 193.4l1.7 .7M99.2 192.9l2 .8M100 192.1l.6 2.1M100.6 194.2l.3 .6h-.3zM100.6 194.2l3.2 12.1h-22.6M101.5 181.9l.6-.2v.4zM128.8 180l.8 1.4M130.5 180l-.9 1.4M150.5 192.1l-1.1 .4M261.4 181a1.95 1.95 0 0 1 3.1 .9 1.92 1.92 0 0 1-1.5 1.3 1.92 1.92 0 0 1-1.9-.8v-1zM261.5 181.9h2.6M262.7 194.3l.2 .6h-.3z"/>
<path d="M262.7 194.3l-.2 6.1h22.6M262.8 193.2h29.3M262.8 180.7v2.5M262.8 192l-.1 2.3M276.9 197.7h2.2M277.1 198.5l.9 1.4M278 197.7v2.2M278.8 198.5l-.8 1.4M282.8 194.7h4.7M287.5 194.7h.3M287.5 194.7v.2M287.5 194.9h-199.7l-.3 .3"/>
<path d="M287.8 194.7l-.3 .2M289.9 192.6h.3l-.1 .6zM290.1 183.4v9.8M294.3 194.8h.2l-.1 .6zM294.4 183.4v12M349.9 190.2h.3l-.1 .6zM350.1 181.4v9.4M350.1 185.8l.1 .6h-.3zM355.1 183.9l.6-.1v.2zM355.1 181.9v3.9a2.5 2.5 0 0 0-2.5 2.5 2.5 2.5 0 0 0 2.5 2.5M355.1 183.9h5.8M356.5 183.8l.6 .1-.6 .1z"/>
<path d="M357.1 181.9v3.9M357.1 185.8a2.5 2.5 0 0 1 2.5 2.5 2.5 2.5 0 0 1-2.5 2.5h-9M357.1 185.8h-9M372.2 186.3h10.2M62.8 209.4v6l.7 4.3M62.8 209.4h.7M63.5 209.4l.1 4.8 .5 4.8M63.5 209.4h2.4M63.5 219.7a2.69 2.69 0 0 0 3.1 2.1M64.1 219l.2 .1M64.1 219v.6M64.1 219.6h.2"/>
<path d="M64.1 219.6l.3 .9M64.1 219.6l-.6 .1M64.3 219.6l.3 .8M64.3 219.1v.5M64.4 218.8l-.3 .2M64.4 218.8l.2 .1M64.6 218.9h2M64.6 218.9l-.3 .2M65.9 209.4l.7 9.4M66.6 218.8h-2.2M66.6 218.8v.1M66.6 218.8h2.9"/>
<path d="M66.6 218.9h2.8M68 219.2v2.5M68 219.2h1.4M69.4 218.9v1.9M69.5 218.8l-.1 .1M69.5 218.8v2M81.3 200.9h24.6M83.5 206.7l-1.1 2.8M83.8 217.3h1.9M85.7 217.3v3.5M94 203.5h2.2M94.3 204.4l.8 1.4"/>
<path d="M95.1 203.5v2.3M96 204.4l-.9 1.4M109.4 201.1h1.3v2.7h-1.3M109.4 200.6v4h2.3v-4M109.6 204.6v16.8M113.1 200.6v4h9.4M120.6 200.7h1.4v2.6M120.6 200.6v2.7h1.9M122 215v2.9h-1.4M122 202.1h.5M122.5 202.1v1.2M122.5 203.3v18.6h-11.7v-1.7h11.7"/>
<path d="M122.5 202.1v-1.5h-16.6v22h-9.1v-1.7M122.5 215h-1.9v3.2h-11l-3.7-.8-22.1-.3v3.8M266.4 200.8l-1.1 2.9M55.5 221.9h25.6M57.3 221.3h.3l-.2 .6zM64.4 220.5a2.56 2.56 0 0 0 2.2 1.3M64.6 220.4l-.2 .1M64.6 220.4l.5 .6 1.5 .6M64.6 220.4h3.3M66.6 221.6v.2M66.6 221.8h2.9M66.6 221.6h1.3"/>
<path d="M69.4 220.8v.8M69.4 220.8h.1M69.4 221.6l.1 .2M69.4 221.6l-1.4 .1M69.5 220.8v1M69.5 220.8l6.8 .1M76.3 220.9v1l-6.8-.1M76.3 220.9h29.6M83.8 220.8h1.9M99.7 222.6v2.7h3.7v-2.7M105.9 221.1l3.7 .3M109.6 221.4h1.2"/>
<path d="M112.4 221.9v2.8h8.4v-2.8M113.9 221.9v2.8M4 245.2h123v47.8M4 253.7h123M4 259.4h123M52.4 245.2v47.8M83.5 253.7v5.7M104.7 253.7v5.7M216 253h200M216 248h65M216 258h65M228.6 243v15"/>
<path d="M255.2 243v15M281 243v50M296 243v30M346 243v30M361 243v30M381 253v20M392 253v20M416 243h-200v50M4 265h123M4 270.6h123M4 276.2h123M84.9 279.3h1.3"/>
<path d="M85.5 278.6v1.3M216 278h65M216 273h200M216 263h165M216 268h65M231 263v15M256 263v15M311 273v20M393.4 260.5l9-2.5v10l-9-2.5zM4 281.8h123M4 287.4h123M83.5 287.4v5.6"/>
<path d="M84.9 280.6h1.3M104.7 287.4v5.6M267.4 287.2h1.2M267.4 286h1.2M268 285.5v1.1"/>
<circle cx="110.3" cy="59.3" r="1.06"/>
<circle cx="116.8" cy="59.3" r="1.68"/>
<circle cx="116.8" cy="59.3" r="1.72"/>
<circle cx="123.3" cy="59.3" r=".51"/>
<circle cx="123.3" cy="59.3" r=".75"/>
<circle cx="129.8" cy="59.3" r="1.68"/>
<circle cx="129.8" cy="59.3" r="1.72"/>
<circle cx="136.3" cy="59.3" r="1.06"/>
<circle cx="200.3" cy="58.5" r="1.1"/>
<circle cx="250.3" cy="58.5" r="1.1"/>
<circle cx="262.8" cy="58.5" r="1.1"/>
<circle cx="90.4" cy="73.8" r="1.5"/>
<circle cx="90.4" cy="73.8" r="1.42"/>
<circle cx="90.4" cy="65.8" r="1.49"/>
<circle cx="90.4" cy="65.8" r="1.43"/>
<circle cx="280.3" cy="65.8" r="1.49"/>
<circle cx="280.3" cy="65.8" r="1.41"/>
<circle cx="280.3" cy="73.8" r="1.43"/>
<circle cx="280.3" cy="73.8" r="1.51"/>
<circle cx="110.3" cy="80.3" r="1.06"/>
<circle cx="116.8" cy="80.3" r="1.68"/>
<circle cx="116.8" cy="80.3" r="1.72"/>
<circle cx="123.3" cy="80.3" r=".75"/>
<circle cx="123.3" cy="80.3" r=".5"/>
<circle cx="123.5" cy="86.4" r="1.3"/>
<circle cx="123.6" cy="86.4" r="1.35"/>
<circle cx="127" cy="86.4" r="1.3"/>
<circle cx="127" cy="86.4" r="1.35"/>
<circle cx="129.8" cy="80.3" r="1.72"/>
<circle cx="129.8" cy="80.3" r="1.68"/>
<circle cx="133.7" cy="92.9" r=".98"/>
<circle cx="136.3" cy="80.3" r="1.06"/>
<circle cx="200.3" cy="81" r="1.1"/>
<circle cx="252" cy="86.4" r="1.36"/>
<circle cx="252" cy="86.4" r="1.29"/>
<circle cx="112.3" cy="114.1" r="1.3"/>
<circle cx="112.3" cy="114.1" r="1.35"/>
<circle cx="112.3" cy="114.1" r="1.51"/>
<circle cx="119.8" cy="109.8" r=".84"/>
<circle cx="119.8" cy="109.8" r=".99"/>
<circle cx="119.8" cy="109.8" r=".5"/>
<circle cx="122" cy="109.9" r="1.09"/>
<circle cx="122" cy="109.9" r="1.15"/>
<circle cx="124.5" cy="109.9" r="1.15"/>
<circle cx="124.6" cy="109.9" r="1.11"/>
<circle cx="127.3" cy="114.1" r="1.31"/>
<circle cx="127.3" cy="114.1" r="1.35"/>
<circle cx="127.3" cy="114.1" r="1.51"/>
<circle cx="138.3" cy="114.1" r="1.3"/>
<circle cx="138.3" cy="114.1" r="1.35"/>
<circle cx="138.3" cy="114.1" r="1.51"/>
<circle cx="252.3" cy="114.1" r="1.35"/>
<circle cx="252.3" cy="114.1" r="1.51"/>
<circle cx="252.3" cy="114.1" r="1.3"/>
<circle cx="263.3" cy="114.1" r="1.31"/>
<circle cx="263.3" cy="114.1" r="1.51"/>
<circle cx="393" cy="113" r="1.51"/>
<circle cx="90.3" cy="121.8" r="1.51"/>
<circle cx="90.3" cy="121.8" r="1.43"/>
<circle cx="280.3" cy="121.8" r="1.42"/>
<circle cx="280.3" cy="121.8" r="1.51"/>
<circle cx="348.5" cy="127.5" r="2.01"/>
<circle cx="348.6" cy="132.5" r="2.11"/>
<circle cx="348.6" cy="127.5" r="2.11"/>
<circle cx="348.6" cy="132.5" r="1.76"/>
<circle cx="348.6" cy="127.5" r="1.76"/>
<circle cx="348.6" cy="132.5" r="2"/>
<circle cx="348.6" cy="132.5" r="1.7"/>
<circle cx="348.6" cy="127.5" r="1.7"/>
<circle cx="369.8" cy="127.5" r="2.01"/>
<circle cx="369.8" cy="132.5" r="2"/>
<circle cx="369.8" cy="132.5" r="2.1"/>
<circle cx="369.8" cy="127.5" r="2.1"/>
<circle cx="369.8" cy="132.5" r="1.7"/>
<circle cx="369.8" cy="127.5" r="1.7"/>
<circle cx="369.8" cy="127.5" r="1.74"/>
<circle cx="369.8" cy="132.5" r="1.74"/>
<circle cx="379.4" cy="126.6" r="1.51"/>
<circle cx="93.5" cy="178.9" r=".82"/>
<circle cx="100.3" cy="170.7" r="1.1"/>
<circle cx="112" cy="165.2" r=".63"/>
<circle cx="123.5" cy="165.3" r=".74"/>
<circle cx="123.5" cy="165.3" r=".6"/>
<circle cx="127" cy="165.3" r=".74"/>
<circle cx="127" cy="165.3" r=".59"/>
<circle cx="138.5" cy="165.3" r=".63"/>
<circle cx="150.3" cy="170.7" r="1.1"/>
<circle cx="200.3" cy="170.7" r="1.11"/>
<circle cx="250.3" cy="170.7" r="1.1"/>
<circle cx="252" cy="165.3" r=".6"/>
<circle cx="252" cy="165.3" r=".75"/>
<circle cx="262.8" cy="170.7" r="1.1"/>
<circle cx="263.5" cy="165.3" r=".62"/>
<circle cx="277" cy="178.9" r=".82"/>
<circle cx="93.5" cy="184.9" r=".82"/>
<circle cx="100.3" cy="181.9" r="1.25"/>
<circle cx="100.3" cy="193.2" r="1.1"/>
<circle cx="115.9" cy="180.2" r=".98"/>
<circle cx="150.3" cy="193.2" r="1.1"/>
<circle cx="150.3" cy="181.9" r="1.26"/>
<circle cx="200.3" cy="193.2" r="1.11"/>
<circle cx="250.3" cy="193.2" r="1.1"/>
<circle cx="262.3" cy="181.9" r="3.5"/>
<circle cx="262.8" cy="193.2" r="1.1"/>
<circle cx="277" cy="184.9" r=".82"/>
<circle cx="82.9" cy="208.1" r="1"/>
<circle cx="265.8" cy="202.2" r=".99"/>
</g>
<path d="M412.4 262.3a2.5 2.5 0 0 0-4.1-1.1 2.5 2.5 0 0 0 1 4.2 2.5 2.5 0 0 0 3.2-2.9l-.1-.2" fill="none" stroke="#000" stroke-width=".3" stroke-dasharray="30.5 1.3 1.3 1.3" stroke-dashoffset="24.5" stroke-linecap="butt"/>
<path d="M414.8 261.5a5 5 0 0 0-8.3-2 5 5 0 0 0 2.2 8.3 5 5 0 0 0 6.2-6l-.1-.3" fill="none" stroke="#000" stroke-width=".3" stroke-dasharray="30.5 1.3 1.3 1.3" stroke-dashoffset="16.7" stroke-linecap="butt"/>
<path d="M359.2 123.1v16.6" fill="none" stroke="#000" stroke-width=".3" stroke-dasharray="30.5 1.3 1.3 1.3" stroke-dashoffset="24.1"/>
<path d="M261.6 181.9h-1.3M262.8 180.6v-1.2M262.8 183.1v1.3M264.1 181.9h1.2" fill="none" stroke="#000" stroke-width=".3" stroke-dasharray="30.5 1.3 1.3 1.3"/>
<path d="M410 255.7v14.9" fill="none" stroke="#000" stroke-width=".3" stroke-dasharray="30.5 1.3 1.3 1.3" stroke-dashoffset="25"/>
<path d="M403.4 263l12.6-.1" fill="none" stroke="#000" stroke-width=".3" stroke-dasharray="30.5 1.3 1.3 1.3" stroke-dashoffset="26.1"/>
<path d="M216 248v5" fill="none" stroke="#000" stroke-width=".3" stroke-dasharray="30.5 1.3 1.3 1.3" stroke-dashoffset="29.9"/>
<path d="M89.3 80.7v-21M123.3 80.3v-21M248.3 80.7v-21M282.1 80.5v-21" fill="none" stroke="#f00" stroke-width=".3" stroke-dasharray="30.5 1.3 1.3 1.3" stroke-dashoffset="21.9"/>
<g fill="#000">
<path d="M345.2 134.1l.6 .1-.6 .2z"/>
<path d="M62.8 14.9l.6-.1v.3zM122.7 14.8l.6 .1-.6 .2zM62.8 20.6l.6-.2v.3zM88.7 20.4l.6 .2-.6 .1z"/>
<path d="M110.3 50.2l.6-.1v.3zM135.7 50.1l.6 .1-.6 .2zM110.3 81.3l-.2 .6h.4zM123.3 81l-.1 .6h.2zM62.8 156.8l.6-.1v.3zM99.7 156.7l.6 .1-.6 .2zM101.5 181.9l.6 .2v-.4zM100.6 194.2v.6h.3zM262.7 194.3l-.1 .6h.3zM100.3 156.8l.6-.1v.3zM149.7 156.7l.6 .1-.6 .2z"/>
<path d="M141.3 59.3l.2 .6h-.3zM141.2 79.7h.3l-.2 .6zM404.2 105.7l.2 .6h-.3zM404.1 135.1h.3l-.2 .6zM290.1 170.7l.1 .6h-.3zM289.9 192.6h.3l-.1 .6zM294.4 168.4l.1 .6h-.2zM294.3 194.8h.2l-.1 .6zM350.1 185.8l.1 .6h-.3zM349.9 190.2h.3l-.1 .6z"/>
<path d="M151.7 41.9l.6 .2-.6 .2zM94.3 42.1l.6-.2v.4z"/>
<path d="M287.2 50.1l.6 .1-.6 .2zM282 50.2l.6-.1v.3zM247.7 14.8l.6 .1-.6 .2zM123.3 14.9l.6-.1v.3z"/>
<path d="M62.8 102.1l.6-.1v.3zM287.2 102l.6 .1-.6 .2zM200.3 156.8l.6-.1v.3zM249.7 156.7l.6 .1-.6 .2z"/>
<path d="M359.2 139.5l.6-.2v.4zM372.1 139.3l.6 .2-.6 .2z"/>
<path d="M358.6 139.3l.6 .2-.6 .2zM345.8 139.5l.6-.2v.4z"/>
<path d="M250.3 156.8l.6-.1v.3zM262.2 156.7l.6 .1-.6 .2zM150.3 156.8l.6-.1v.3zM199.7 156.7l.6 .1-.6 .2z"/>
<path d="M287.2 156.7l.6 .1-.6 .2zM262.8 156.8l.6-.1v.3zM356.5 183.8l.6 .1-.6 .1zM355.1 183.9l.6-.1v.2z"/>
<path d="M57.3 221.3h.3l-.2 .6zM57.4 169.9l.2 .6h-.3z"/>
</g>
<g font-size="6.3">
<text x="282.1" y="250.3">名称</text>
<text x="347.1" y="250.3">图号</text>
<text x="282.1" y="260.3">材质</text>
<text x="347.1" y="260.3">质量</text>
<text x="383.3" y="262.1">视</text>
<text x="383.3" y="269.9">图</text>
<text x="282.1" y="270.3">版次</text>
<text x="347.1" y="270.3">比例</text>
</g>
<g font-size="4.2">
<text x="4.8" y="237.6">注意：1.行走平行度（正面+侧面），450行程内，≤±0.03mm，1000行程内，≤±0.05mm。</text>
<text x="12.2" y="243.3">2.本体形变，450行程内，≤±0.03mm，1000行程内，≤±0.05mm。</text>
<text x="18.6" y="251.3">型号/规格</text>
<text x="70.6" y="251.3">GTH5-250-BR-M10-C4</text>
<text x="301.9" y="249.5">GTH5-250-BR-M10-C4</text>
<text x="14.4" y="258.3">螺杆型号/规格</text>
<text x="19.7" y="263.9">有效行程</text>
<text x="63.7" y="258.3">1205</text>
<text x="86.5" y="263.9">250</text>
<text x="89.9" y="258.3">1210</text>
<text x="111.7" y="258.3">1220</text>
<text x="19.7" y="269.5">精度等级</text>
<text x="87.6" y="269.5">C7</text>
<text x="259" y="267">2022/7/25</text>
<text x="19.7" y="275.2">马达容量</text>
<text x="86.5" y="275.2">M10</text>
<text x="15.4" y="280.8">重复定位精度</text>
<text x="86.7" y="280.8">0.02</text>
<text x="9.1" y="286.4">感应开关方式及数量</text>
<text x="72.7" y="286.4">外挂型三只（C4）</text>
<text x="15.5" y="292">建议最快速度</text>
<text x="60.5" y="292">250MM/S</text>
<text x="86.7" y="292">500MM/S</text>
<text x="107.4" y="292">1000MM/S</text>
</g>
<g font-size="4.1">
<text x="267.7" y="183.5">I</text>
<text x="376.3" y="185.1">I</text>
<text x="372.2" y="190.3">1 : 1</text>
</g>
<g font-size="3.5">
<text x="81.2" y="16.2">121 滑台原点位置</text>
<text x="173.7" y="16.2">250 有效行程</text>
<text x="66.2" y="23.6">滑台极限位置</text>
<text x="72.1" y="20">53</text>
<text x="79.5" y="20">1</text>
<text x="126.6" y="43.4">116</text>
<text x="127.5" y="51.5">52</text>
<text x="291.1" y="51.5">11.50</text>
<text x="303.8" y="51.5">1 滑台极限位置</text>
<text x="142.6" y="70.4" transform="rotate(-90 142.6 70.4)">42</text>
<text x="89.3" y="94.3">4 x M5 贯穿</text>
<text x="124.9" y="94.1">2 x</text>
<text x="136.4" y="94.1">3 H7</text>
<text x="150.3" y="94.1">7</text>
<text x="181.4" y="103.4">450</text>
<text x="405.5" y="122.9" transform="rotate(-90 405.5 122.9)">60</text>
<text x="330.5" y="133.6">基准面</text>
<text x="347.1" y="140.7">26.70</text>
<text x="364.2" y="140.7">27</text>
<text x="81.2" y="158.1">75</text>
<text x="122.4" y="158.1">100</text>
<text x="169.9" y="158.1">100</text>
<text x="219.2" y="158.1">100</text>
<text x="254.2" y="158.1">25</text>
<text x="272.9" y="158.1">50</text>
<text x="354.9" y="173.6" transform="rotate(-90 354.9 173.6)">6</text>
<text x="347.8" y="177.8" transform="rotate(-90 347.8 177.8)">+0.012</text>
<text x="351.3" y="176.1" transform="rotate(-90 351.3 176.1)">0</text>
<text x="107.2" y="181.4">2 x</text>
<text x="118.7" y="181.4">5 H7</text>
<text x="132.6" y="181.4">6</text>
<text x="291.3" y="183.4" transform="rotate(-90 291.3 183.4)">45</text>
<text x="295.7" y="183.4" transform="rotate(-90 295.7 183.4)">54</text>
<text x="351.3" y="181.4" transform="rotate(-90 351.3 181.4)">5</text>
<text x="360.9" y="185.1">2</text>
<text x="58.7" y="197.1" transform="rotate(-90 58.7 197.1)">104</text>
<text x="264.2" y="200">4 x M5</text>
<text x="268.6" y="203.5">4.40 贯穿</text>
<text x="280.8" y="200">15</text>
<text x="81.3" y="205.8">6 x M5</text>
<text x="85.7" y="209.4">4.40 贯穿</text>
<text x="97.9" y="205.8">15</text>
<text x="221.4" y="246.8">1</text>
<text x="221.4" y="251.8">2</text>
<text x="218.8" y="256.8">序号</text>
<text x="232.2" y="256.8">修 订 版 次</text>
<text x="257.5" y="256.8">设计变更编号</text>
<text x="228.2" y="261.8">设</text>
<text x="240.1" y="261.8">计</text>
<text x="252" y="261.8">变</text>
<text x="263.9" y="261.8">更</text>
<text x="219.1" y="266.7">设 计</text>
<text x="368.3" y="269.3">1:2</text>
<text x="219.1" y="271.7">校 核</text>
<text x="219.1" y="276.7">批 准</text>
<text x="222.9" y="282.7">技术要求：</text>
<text x="231.8" y="287.3">1、未标注公差全部 0.1</text>
<text x="231.7" y="291.8">2、未标注倒角全部C0.3</text>
</g>
</svg>
